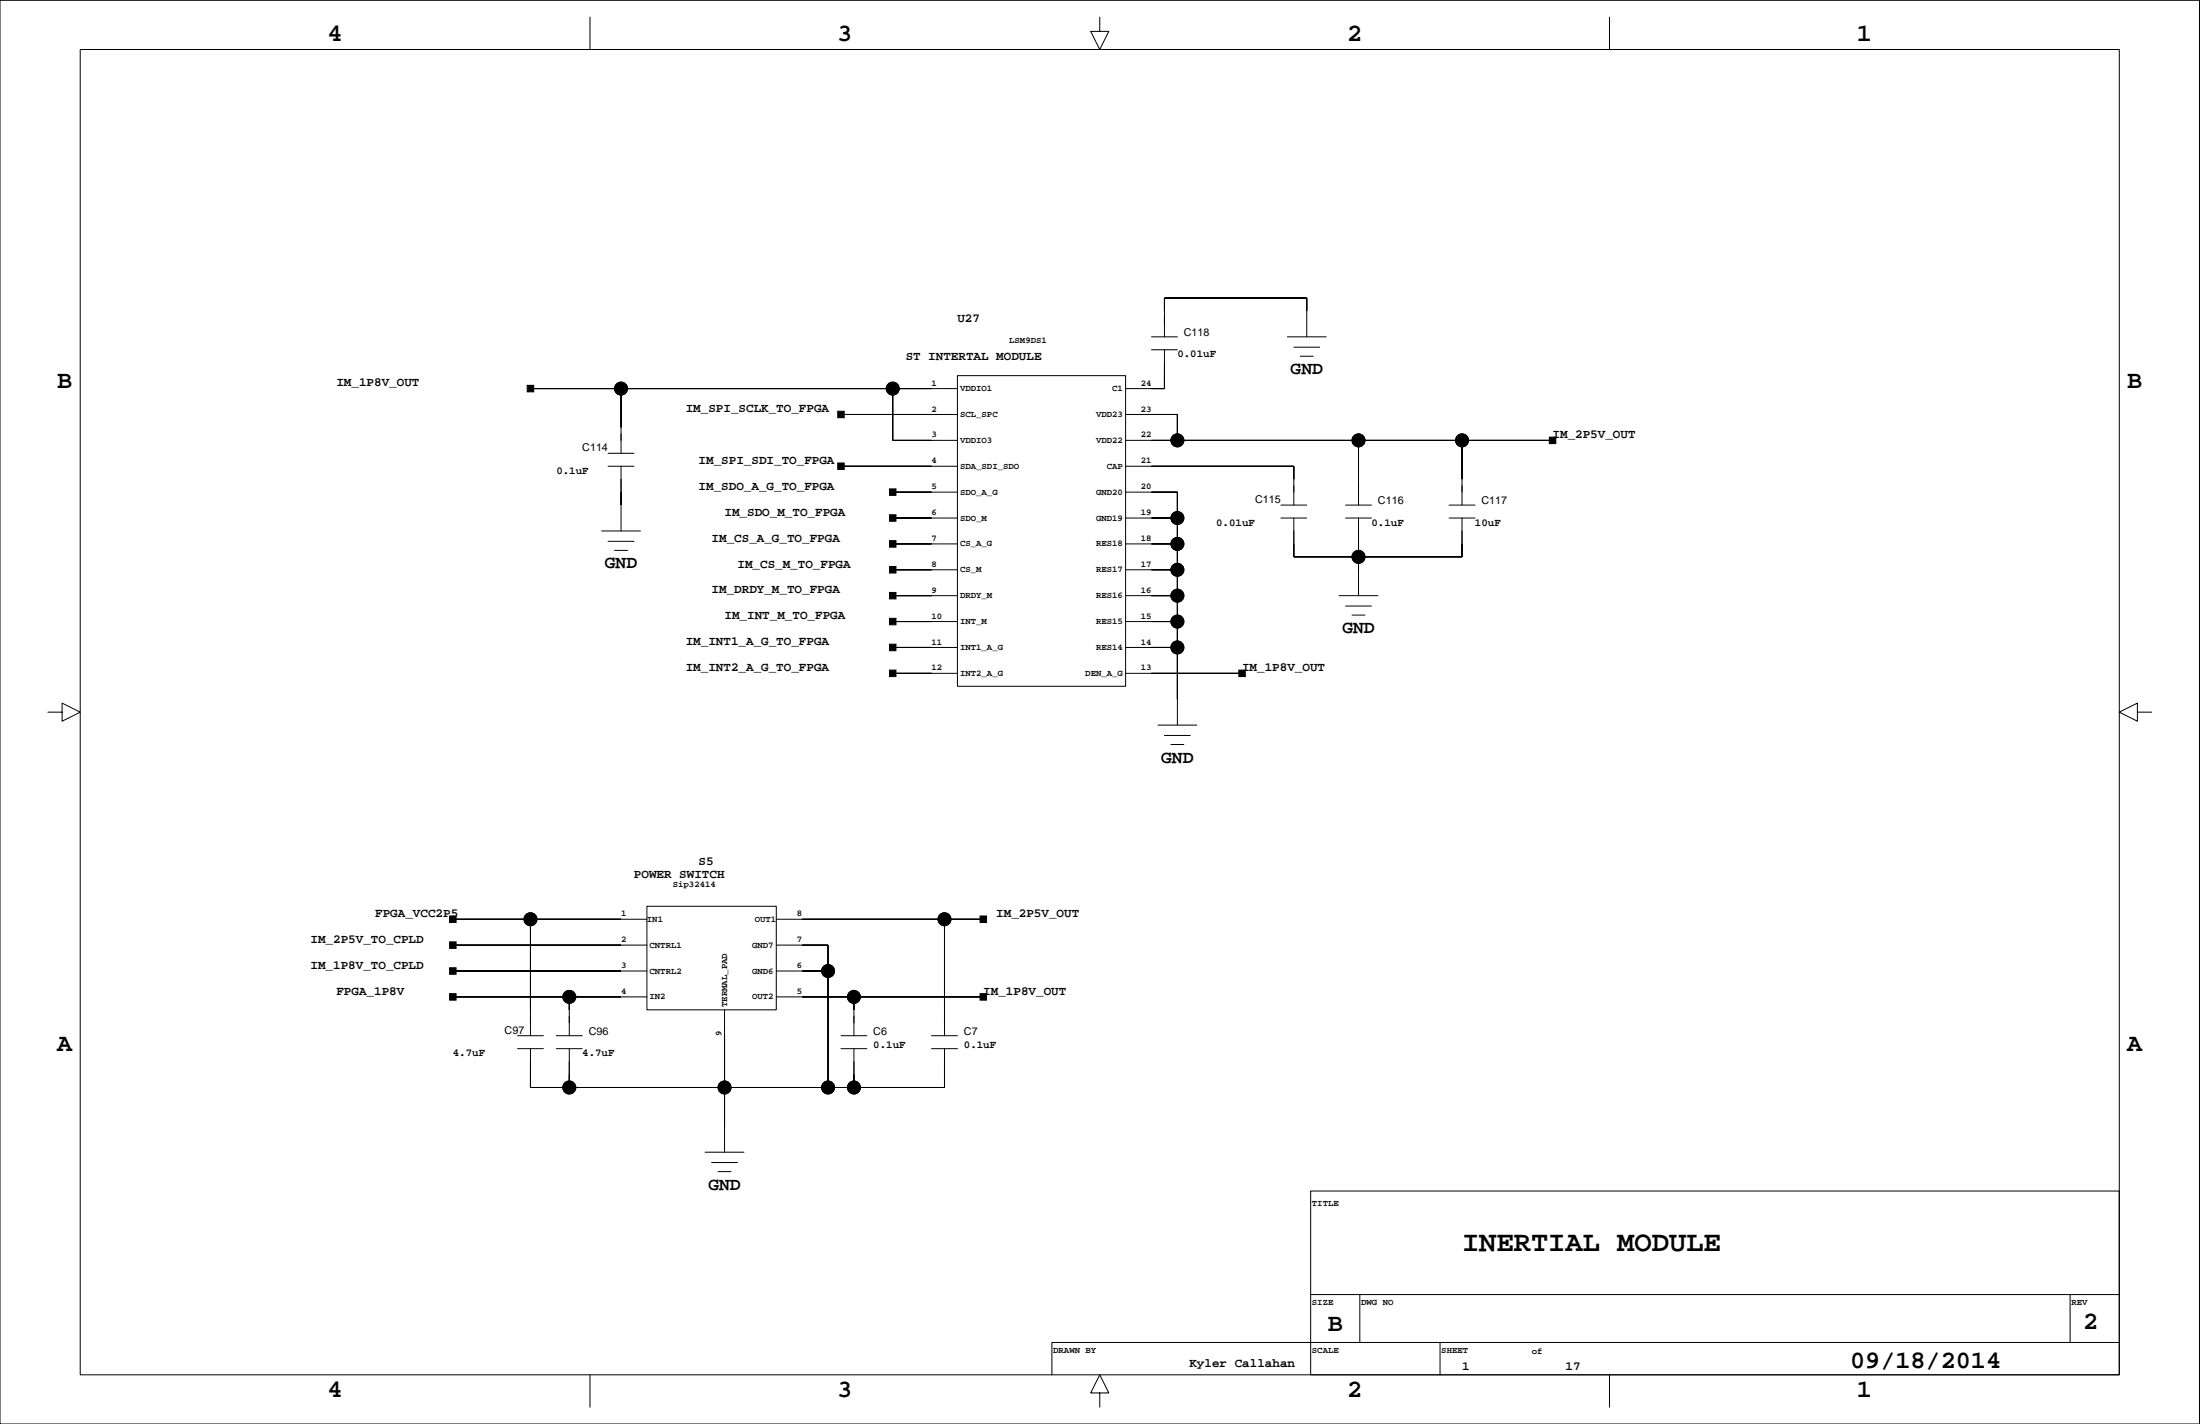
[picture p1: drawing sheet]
<svg xmlns="http://www.w3.org/2000/svg" width="432mm" height="279mm" viewBox="0 0 432 279" stroke-linecap="round" stroke-linejoin="round" font-family="sans-serif">
<g fill="none" stroke="#000" stroke-width=".2">
<path d="M0 .1h431.7v279.3h-431.7zM15.7 9.7h400.3v260.1h-400.3zM115.8 3.4v6.3M215.9 3.4v2.8h1.7l-1.7 3.5-1.8-3.5h1.8M315.9 3.4v6.3M104.1 76.2h83.8M121.9 76.2v12.7M175.2 76.2v10.2h12.7M187.9 73.7h33v61h-33zM226 66.1h5.1M226 68.6h5.1M228.5 68.6v7.6h-7.6"/>
<path d="M228.5 66.1v-7.6h28v7.6M252.7 66.1h7.6M253.9 68.1h5.1M255.2 69.9h2.6M119.4 91.5h5M119.4 88.9h5M121.9 91.5v12.7M165.1 81.3h22.8M165.1 91.5h22.8M175.2 96.6h12.7M220.9 81.3h10.2v5.1M220.9 86.4h83.8"/>
<path d="M220.9 91.5h33v7.6M220.9 96.6h10.2v45.7M251.4 99.1h5.1M264.1 99.1h5.1M266.6 86.4v12.7M284.4 99.1h5.1M287 86.4v12.7M118.1 104.2h7.6M119.4 106.2h5M120.6 108h2.6M175.2 101.6h12.7M175.2 106.7h12.7"/>
<path d="M175.2 111.8h12.7M175.2 116.9h12.7M220.9 101.6h10.2M220.9 106.7h10.2M220.9 111.8h10.2M220.9 116.9h10.2M251.4 101.6h5.1M253.9 101.6v7.7h33.1v-7.7M262.8 116.9h7.6M264.1 101.6h5.1M264.1 118.9h5.1M266.6 101.6v15.3"/>
<path d="M284.4 101.6h5.1M9.4 139.7h2.8v-1.7l3.5 1.7-3.5 1.8v-1.8M175.2 122h12.7M175.2 127h12.7M175.2 132.1h12.7M220.9 122h10.2M220.9 127h10.2M220.9 132.1h22.9M265.4 120.7h2.5M419.5 139.7v-1.7l-3.5 1.7 3.5 1.8v-1.8h2.8M227.3 142.3h7.6M228.5 144.3h5.1"/>
<path d="M229.8 146.1h2.6M127 177.8h25.4v20.3h-25.4zM88.9 185.4h38.1M88.9 190.5h38.1M88.9 195.6h38.1M88.9 180.4h38.1M104.1 180.4v22.8M111.7 195.6v7.6M142.2 198.1v28M152.4 185.4h10.1v28M152.4 190.5h10.1M152.4 195.6h40.6"/>
<path d="M152.4 180.4h40.6M167.6 195.6v7.6M185.4 180.4v22.8M101.6 203.2h5.1M101.6 205.8h5.1M104.1 205.8v7.6h81.3v-7.6M109.2 203.2h5.1M109.2 205.8h5.1M111.7 205.8v7.6M165.1 203.2h5M165.1 205.8h5M167.6 205.8v7.6"/>
<path d="M182.8 203.2h5.1M182.8 205.8h5.1M138.4 226.1h7.6M139.7 228.1h5M140.9 229.9h2.6M257.2 233.7h158.8v36.1h-158.8zM257.2 254h158.8M266.9 254v9.4M406.3 254v9.4M115.8 269.8v6.3M215.9 273.3h1.7l-1.7-3.5-1.8 3.5h1.8v2.8M282.6 263.4v6.4"/>
<path d="M315.9 269.8v6.3M416 263.4h-209.5v6.4"/>
<circle cx="121.9" cy="76.2" r="1.27"/>
<circle cx="175.2" cy="76.2" r="1.27"/>
<circle cx="231.1" cy="86.4" r="1.27"/>
<circle cx="266.6" cy="86.4" r="1.27"/>
<circle cx="287" cy="86.4" r="1.27"/>
<circle cx="231.1" cy="106.7" r="1.27"/>
<circle cx="231.1" cy="101.6" r="1.27"/>
<circle cx="231.1" cy="111.8" r="1.27"/>
<circle cx="231.1" cy="116.9" r="1.27"/>
<circle cx="266.6" cy="109.3" r="1.27"/>
<circle cx="231.1" cy="122" r="1.27"/>
<circle cx="231.1" cy="127" r="1.27"/>
<circle cx="104.1" cy="180.4" r="1.27"/>
<circle cx="111.7" cy="195.6" r="1.27"/>
<circle cx="162.5" cy="190.5" r="1.27"/>
<circle cx="167.6" cy="195.6" r="1.27"/>
<circle cx="185.4" cy="180.4" r="1.27"/>
<circle cx="111.7" cy="213.4" r="1.27"/>
<circle cx="142.2" cy="213.4" r="1.27"/>
<circle cx="162.5" cy="213.4" r="1.27"/>
<circle cx="167.6" cy="213.4" r="1.27"/>
</g>
<g fill="#000" stroke="#000" stroke-width=".2">
<path d="M228.5 58.5v2.5z" fill-rule="evenodd"/>
<path d="M256.5 58.5v2.5z" fill-rule="evenodd"/>
<path d="M228.5 58.5h28z" fill-rule="evenodd"/>
<path d="M103.5 75.6h1.3v1.3h-1.3z" fill-rule="evenodd"/>
<path d="M121.9 76.2v7.7z" fill-rule="evenodd"/>
<path d="M104.1 76.2h17.8z" fill-rule="evenodd"/>
<path d="M175.2 76.2v10.2z" fill-rule="evenodd"/>
<path d="M121.9 76.2h53.3z" fill-rule="evenodd"/>
<path d="M175.2 76.2h7.6z" fill-rule="evenodd"/>
<path d="M226 76.2h2.5z" fill-rule="evenodd"/>
<path d="M228.5 73.7v2.5z" fill-rule="evenodd"/>
<path d="M121.9 96.6v2.5z" fill-rule="evenodd"/>
<path d="M164.4 80.7h1.3v1.3h-1.3z" fill-rule="evenodd"/>
<path d="M164.4 90.8h1.3v1.3h-1.3z" fill-rule="evenodd"/>
<path d="M174.6 95.9h1.3v1.3h-1.3z" fill-rule="evenodd"/>
<path d="M175.2 86.4h7.6z" fill-rule="evenodd"/>
<path d="M165.1 81.3h17.7z" fill-rule="evenodd"/>
<path d="M165.1 91.5h17.7z" fill-rule="evenodd"/>
<path d="M175.2 96.6h7.6z" fill-rule="evenodd"/>
<path d="M226 96.6h5.1z" fill-rule="evenodd"/>
<path d="M231.1 96.6v5z" fill-rule="evenodd"/>
<path d="M226 81.3h5.1z" fill-rule="evenodd"/>
<path d="M231.1 81.3v5.1z" fill-rule="evenodd"/>
<path d="M226 86.4h5.1z" fill-rule="evenodd"/>
<path d="M253.9 91.5v2.5z" fill-rule="evenodd"/>
<path d="M226 91.5h27.9z" fill-rule="evenodd"/>
<path d="M266.6 86.4v7.6z" fill-rule="evenodd"/>
<path d="M231.1 86.4h35.5z" fill-rule="evenodd"/>
<path d="M266.6 86.4h20.4z" fill-rule="evenodd"/>
<path d="M287 86.4v7.6z" fill-rule="evenodd"/>
<path d="M304.1 85.8h1.3v1.2h-1.3z" fill-rule="evenodd"/>
<path d="M287 86.4h17.7z" fill-rule="evenodd"/>
<path d="M174.6 101h1.3v1.3h-1.3z" fill-rule="evenodd"/>
<path d="M174.6 106.1h1.3v1.3h-1.3z" fill-rule="evenodd"/>
<path d="M174.6 111.2h1.3v1.2h-1.3z" fill-rule="evenodd"/>
<path d="M174.6 116.2h1.3v1.3h-1.3z" fill-rule="evenodd"/>
<path d="M175.2 101.6h7.6z" fill-rule="evenodd"/>
<path d="M175.2 106.7h7.6z" fill-rule="evenodd"/>
<path d="M175.2 111.8h7.6z" fill-rule="evenodd"/>
<path d="M175.2 116.9h7.6z" fill-rule="evenodd"/>
<path d="M226 101.6h5.1z" fill-rule="evenodd"/>
<path d="M226 106.7h5.1z" fill-rule="evenodd"/>
<path d="M226 111.8h5.1z" fill-rule="evenodd"/>
<path d="M226 116.9h5.1z" fill-rule="evenodd"/>
<path d="M231.1 116.9v5.1z" fill-rule="evenodd"/>
<path d="M231.1 111.8v5.1z" fill-rule="evenodd"/>
<path d="M231.1 106.7v5.1z" fill-rule="evenodd"/>
<path d="M231.1 101.6v5.1z" fill-rule="evenodd"/>
<path d="M253.9 106.7v2.6z" fill-rule="evenodd"/>
<path d="M266.6 106.7v2.6z" fill-rule="evenodd"/>
<path d="M253.9 109.3h12.7z" fill-rule="evenodd"/>
<path d="M266.6 109.3v2.5z" fill-rule="evenodd"/>
<path d="M287 106.7v2.6z" fill-rule="evenodd"/>
<path d="M266.6 109.3h20.4z" fill-rule="evenodd"/>
<path d="M174.6 121.3h1.3v1.3h-1.3z" fill-rule="evenodd"/>
<path d="M174.6 126.4h1.3v1.3h-1.3z" fill-rule="evenodd"/>
<path d="M174.6 131.5h1.3v1.2h-1.3z" fill-rule="evenodd"/>
<path d="M175.2 122h7.6z" fill-rule="evenodd"/>
<path d="M175.2 127h7.6z" fill-rule="evenodd"/>
<path d="M175.2 132.1h7.6z" fill-rule="evenodd"/>
<path d="M226 122h5.1z" fill-rule="evenodd"/>
<path d="M226 127h5.1z" fill-rule="evenodd"/>
<path d="M231.1 127v10.2z" fill-rule="evenodd"/>
<path d="M231.1 122v5z" fill-rule="evenodd"/>
<path d="M243.1 131.5h1.3v1.2h-1.3z" fill-rule="evenodd"/>
<path d="M226 132.1h17.8z" fill-rule="evenodd"/>
<path d="M88.2 195h1.3v1.2h-1.3z" fill-rule="evenodd"/>
<path d="M88.2 179.7h1.3v1.3h-1.3z" fill-rule="evenodd"/>
<path d="M88.2 184.8h1.3v1.3h-1.3z" fill-rule="evenodd"/>
<path d="M88.2 189.9h1.3v1.3h-1.3z" fill-rule="evenodd"/>
<path d="M104.1 180.4v17.7z" fill-rule="evenodd"/>
<path d="M88.9 180.4h15.2z" fill-rule="evenodd"/>
<path d="M111.7 195.6v2.5z" fill-rule="evenodd"/>
<path d="M88.9 195.6h22.8z" fill-rule="evenodd"/>
<path d="M111.7 195.6h10.2z" fill-rule="evenodd"/>
<path d="M104.1 180.4h17.8z" fill-rule="evenodd"/>
<path d="M88.9 185.4h33z" fill-rule="evenodd"/>
<path d="M88.9 190.5h33z" fill-rule="evenodd"/>
<path d="M157.4 185.4h5.1z" fill-rule="evenodd"/>
<path d="M162.5 185.4v5.1z" fill-rule="evenodd"/>
<path d="M157.4 190.5h5.1z" fill-rule="evenodd"/>
<path d="M162.5 190.5v22.9z" fill-rule="evenodd"/>
<path d="M167.6 195.6v2.5z" fill-rule="evenodd"/>
<path d="M157.4 195.6h10.2z" fill-rule="evenodd"/>
<path d="M185.4 180.4v17.7z" fill-rule="evenodd"/>
<path d="M157.4 180.4h28z" fill-rule="evenodd"/>
<path d="M192.4 195h1.2v1.2h-1.2z" fill-rule="evenodd"/>
<path d="M192.4 179.7h1.2v1.3h-1.2z" fill-rule="evenodd"/>
<path d="M167.6 195.6h25.4z" fill-rule="evenodd"/>
<path d="M185.4 180.4h7.6z" fill-rule="evenodd"/>
<path d="M104.1 210.8v2.6z" fill-rule="evenodd"/>
<path d="M111.7 210.8v2.6z" fill-rule="evenodd"/>
<path d="M104.1 213.4h7.6z" fill-rule="evenodd"/>
<path d="M142.2 203.2v10.2z" fill-rule="evenodd"/>
<path d="M142.2 213.4v7.6z" fill-rule="evenodd"/>
<path d="M111.7 213.4h30.5z" fill-rule="evenodd"/>
<path d="M142.2 213.4h20.3z" fill-rule="evenodd"/>
<path d="M167.6 210.8v2.6z" fill-rule="evenodd"/>
<path d="M162.5 213.4h5.1z" fill-rule="evenodd"/>
<path d="M185.4 210.8v2.6z" fill-rule="evenodd"/>
<path d="M167.6 213.4h17.8z" fill-rule="evenodd"/>
<circle cx="121.9" cy="76.2" r="1.27"/>
<circle cx="175.2" cy="76.2" r="1.27"/>
<circle cx="231.1" cy="86.4" r="1.27"/>
<circle cx="266.6" cy="86.4" r="1.27"/>
<circle cx="287" cy="86.4" r="1.27"/>
<circle cx="231.1" cy="106.7" r="1.27"/>
<circle cx="231.1" cy="101.6" r="1.27"/>
<circle cx="231.1" cy="111.8" r="1.27"/>
<circle cx="231.1" cy="116.9" r="1.27"/>
<circle cx="266.6" cy="109.3" r="1.27"/>
<circle cx="231.1" cy="122" r="1.27"/>
<circle cx="231.1" cy="127" r="1.27"/>
<circle cx="104.1" cy="180.4" r="1.27"/>
<circle cx="111.7" cy="195.6" r="1.27"/>
<circle cx="162.5" cy="190.5" r="1.27"/>
<circle cx="167.6" cy="195.6" r="1.27"/>
<circle cx="185.4" cy="180.4" r="1.27"/>
<circle cx="111.7" cy="213.4" r="1.27"/>
<circle cx="142.2" cy="213.4" r="1.27"/>
<circle cx="162.5" cy="213.4" r="1.27"/>
<circle cx="167.6" cy="213.4" r="1.27"/>
</g>
<text font-size="5.6" x="287" y="245.4">INERTIAL MODULE</text>
<g font-size="4.9">
<text x="64.3" y="8.1">4</text>
<text x="164.3" y="8.1">3</text>
<text x="264.4" y="8.1">2</text>
<text x="364.4" y="8.1">1</text>
<text x="11.2" y="76.1">B</text>
<text x="417.5" y="76.1">B</text>
<text x="11.2" y="206.1">A</text>
<text x="417.5" y="206.1">A</text>
<text x="260.6" y="261.2">B</text>
<text x="408.8" y="260.7">2</text>
<text x="363.1" y="268.4">09/18/2014</text>
<text x="64.3" y="274.2">4</text>
<text x="164.3" y="274.2">3</text>
<text x="264.4" y="274.2">2</text>
<text x="364.4" y="274.2">1</text>
</g>
<g font-size="3.5">
<text x="253.3" y="73.4">GND</text>
<text x="118.7" y="111.5">GND</text>
<text x="263.5" y="124.2">GND</text>
<text x="227.9" y="149.6">GND</text>
<text x="139" y="233.4">GND</text>
</g>
<g font-size="2.5">
<text x="187.9" y="63.1">U27</text>
<text x="177.8" y="70.7">ST INTERTAL MODULE</text>
<text x="66" y="75.8">IM_1P8V_OUT</text>
<text x="134.6" y="80.9">IM_SPI_SCLK_TO_FPGA</text>
<text x="304.7" y="86">IM_2P5V_OUT</text>
<text x="137.1" y="91">IM_SPI_SDI_TO_FPGA</text>
<text x="137.1" y="96.1">IM_SDO_A_G_TO_FPGA</text>
<text x="142.2" y="101.2">IM_SDO_M_TO_FPGA</text>
<text x="139.7" y="106.3">IM_CS_A_G_TO_FPGA</text>
<text x="144.7" y="111.4">IM_CS_M_TO_FPGA</text>
<text x="139.7" y="116.4">IM_DRDY_M_TO_FPGA</text>
<text x="142.2" y="121.5">IM_INT_M_TO_FPGA</text>
<text x="134.6" y="126.6">IM_INT1_A_G_TO_FPGA</text>
<text x="134.6" y="131.7">IM_INT2_A_G_TO_FPGA</text>
<text x="243.8" y="131.7">IM_1P8V_OUT</text>
<text x="124.4" y="172.3">POWER SWITCH</text>
<text x="137.1" y="169.8">S5</text>
<text x="73.6" y="179.9">FPGA_VCC2P5</text>
<text x="195.5" y="179.9">IM_2P5V_OUT</text>
<text x="60.9" y="185">IM_2P5V_TO_CPLD</text>
<text x="60.9" y="190.1">IM_1P8V_TO_CPLD</text>
<text x="66" y="195.2">FPGA_1P8V</text>
<text x="193" y="195.2">IM_1P8V_OUT</text>
<text x="233.5" y="268.2">Kyler Callahan</text>
<text x="287" y="268.8">1</text>
<text x="307.3" y="268.8">17</text>
</g>
<g font-size="2.1">
<text x="232.4" y="66">C118</text>
<text x="231.1" y="70.1">0.01uF</text>
<text x="114.3" y="88.6">C114</text>
<text x="109.2" y="93">0.1uF</text>
<text x="246.3" y="98.7">C115</text>
<text x="270.4" y="99">C116</text>
<text x="290.8" y="99">C117</text>
<text x="238.7" y="103.1">0.01uF</text>
<text x="269.2" y="103.1">0.1uF</text>
<text x="289.5" y="103.1">10uF</text>
<text x="99" y="202.8">C97</text>
<text x="115.5" y="203.1">C96</text>
<text x="171.4" y="203.1">C6</text>
<text x="189.2" y="203.1">C7</text>
<text x="88.9" y="207.2">4.7uF</text>
<text x="114.3" y="207.2">4.7uF</text>
<text x="171.4" y="205.7">0.1uF</text>
<text x="189.2" y="205.7">0.1uF</text>
</g>
<g font-size="1.8">
<text x="198.1" y="67.3">LSM9DS1</text>
<text x="182.8" y="75.7">1</text>
<text x="188.4" y="76.7">VDDIO1</text>
<text x="218.3" y="76.7">C1</text>
<text x="223.9" y="75.7">24</text>
<text x="182.8" y="80.8">2</text>
<text x="188.4" y="81.8">SCL_SPC</text>
<text x="215.1" y="81.8">VDD23</text>
<text x="223.9" y="80.8">23</text>
<text x="182.8" y="85.8">3</text>
<text x="188.4" y="86.9">VDDIO3</text>
<text x="215.1" y="86.9">VDD22</text>
<text x="223.9" y="85.8">22</text>
<text x="182.8" y="96">5</text>
<text x="182.8" y="90.9">4</text>
<text x="188.4" y="92">SDA_SDI_SDO</text>
<text x="217.2" y="92">CAP</text>
<text x="223.9" y="96">20</text>
<text x="223.9" y="90.9">21</text>
<text x="182.8" y="101.1">6</text>
<text x="188.4" y="97.1">SDO_A_G</text>
<text x="215.1" y="97.1">GND20</text>
<text x="223.9" y="101.1">19</text>
<text x="182.8" y="106.2">7</text>
<text x="188.4" y="102.1">SDO_M</text>
<text x="188.4" y="107.2">CS_A_G</text>
<text x="215.1" y="102.1">GND19</text>
<text x="215.1" y="107.2">RES18</text>
<text x="223.9" y="106.2">18</text>
<text x="182.8" y="111.2">8</text>
<text x="188.4" y="112.3">CS_M</text>
<text x="215.1" y="112.3">RES17</text>
<text x="223.9" y="111.2">17</text>
<text x="182.8" y="116.3">9</text>
<text x="188.4" y="117.4">DRDY_M</text>
<text x="215.1" y="117.4">RES16</text>
<text x="223.9" y="116.3">16</text>
<text x="182.8" y="121.4">10</text>
<text x="188.4" y="122.5">INT_M</text>
<text x="215.1" y="122.5">RES15</text>
<text x="223.9" y="121.4">15</text>
<text x="182.8" y="131.5">12</text>
<text x="182.8" y="126.5">11</text>
<text x="188.4" y="127.5">INT1_A_G</text>
<text x="215.1" y="127.5">RES14</text>
<text x="223.9" y="131.5">13</text>
<text x="223.9" y="126.5">14</text>
<text x="188.4" y="132.6">INT2_A_G</text>
<text x="213" y="132.6">DEN_A_G</text>
<text x="132" y="174">Sip32414</text>
<text x="121.9" y="179.8">1</text>
<text x="156.4" y="179.8">8</text>
<text x="121.9" y="184.9">2</text>
<text x="127" y="180.9">IN1</text>
<text x="127.5" y="185.9">CNTRL1</text>
<text x="147.6" y="185.9">GND7</text>
<text x="148.1" y="180.9">OUT1</text>
<text x="156.4" y="184.9">7</text>
<text x="121.9" y="190">3</text>
<text x="127.5" y="191">CNTRL2</text>
<text x="147.6" y="191">GND6</text>
<text x="156.4" y="190">6</text>
<text x="121.9" y="195">4</text>
<text x="127.5" y="196.1">IN2</text>
<text x="142.7" y="197.6" transform="rotate(-90 142.7 197.6)">TERMAL_PAD</text>
<text x="147.6" y="196.1">OUT2</text>
<text x="156.4" y="195">5</text>
<text x="141.6" y="203.2" transform="rotate(-90 141.6 203.2)">9</text>
<text x="257.5" y="236.7">TITLE</text>
<text x="257.5" y="256">SIZE</text>
<text x="267.1" y="256">DWG NO</text>
<text x="406.6" y="256">REV</text>
<text x="206.7" y="265.4">DRAWN BY</text>
<text x="257.5" y="265.4">SCALE</text>
<text x="282.9" y="265.4">SHEET</text>
<text x="300.7" y="265.6">of</text>
</g>
</svg>
